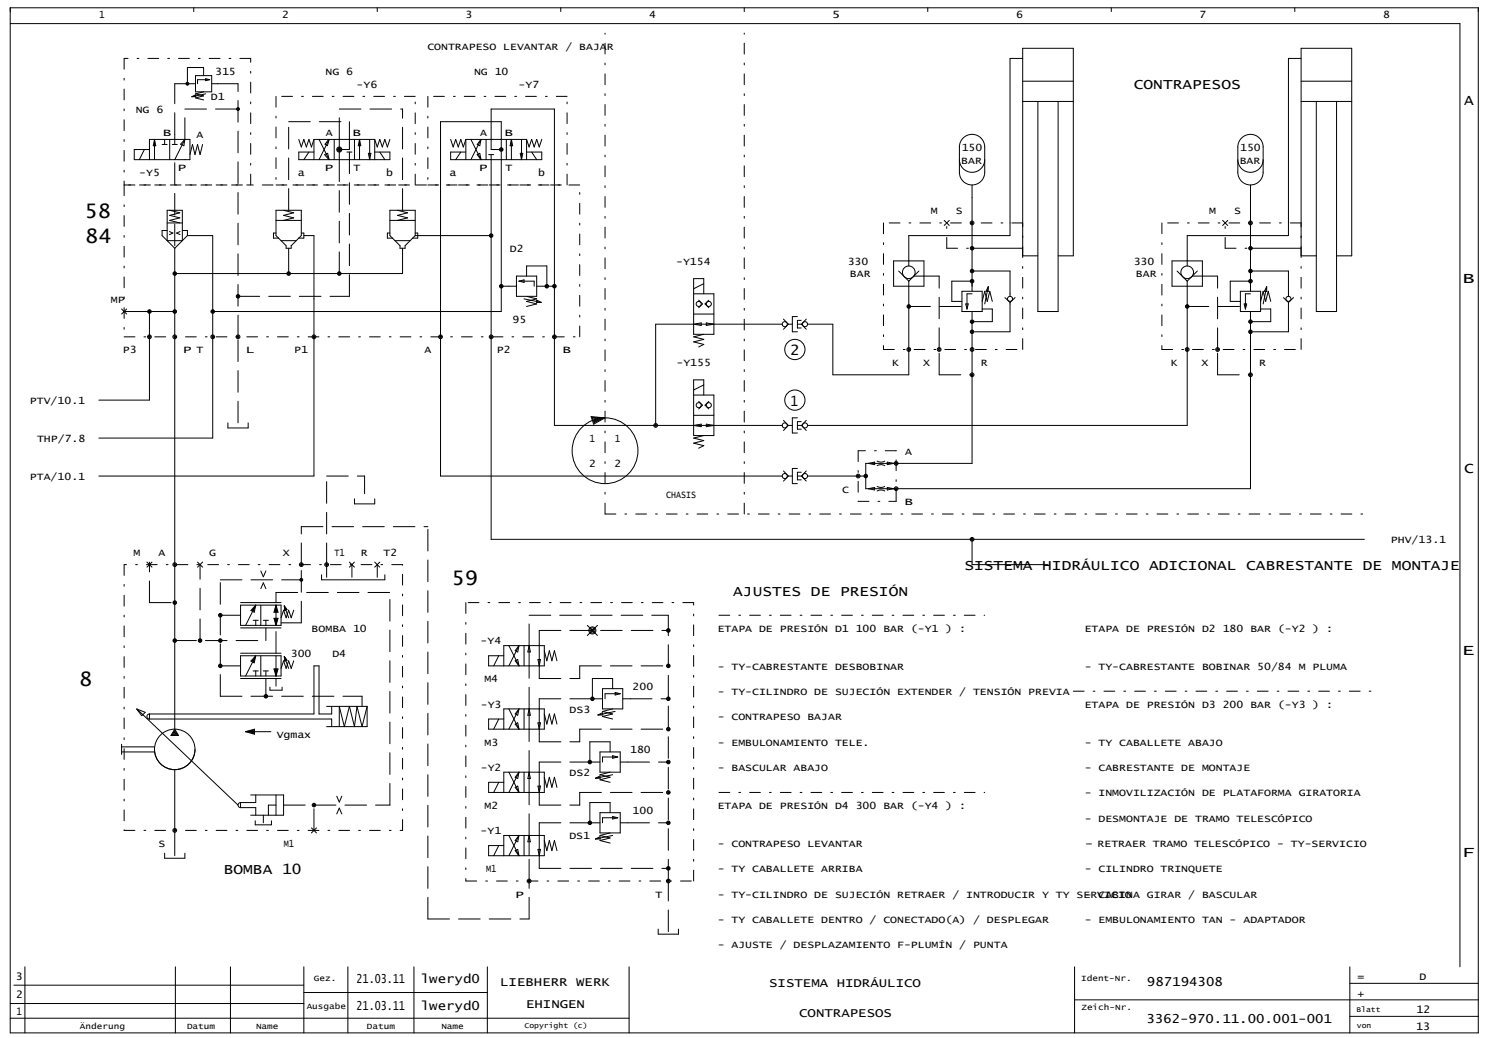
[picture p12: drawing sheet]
<svg xmlns="http://www.w3.org/2000/svg" width="582mm" height="406mm" viewBox="0 0 582 406" stroke-linecap="round" stroke-linejoin="round" font-family="sans-serif">
<g fill="none" stroke="#000" stroke-width=".39">
<path d="M4 3h574.2v401h-574.2zM4 9.2h567v369M75.8 3v1.5M147.6 3v1.5M219.3 3v1.5M291.1 3v1.5M362.9 3v1.5M434.6 3v1.5M506.4 3v1.5M73.3 32.7h3.2M75 37.8l1.5-.7v.7zM76.5 29.6h6.3v6.3h-6.3z"/>
<path d="M79.6 35.9l-3.1 .8 3.1 .8-3.1 .8 3.1 .8M80.4 30.8l1.6 .4-1.6 .4zM80.4 36.7l-5.4 1.1M82 31.2h-4.7v1.5M82.8 32.7h2.4M400 31.8h19.8M400 39.7h19.8M400 22.8h-4.9v69.3h-39.6v11.9M405.9 39.7v82.1h8v-82.1M508.9 31.8h19.8M508.9 39.7h19.8M508.9 22.8h-5v69.3h-39.6v11.9"/>
<path d="M514.8 39.7v82.1h8v-82.1M56.5 58.5l-2 3.9M58.4 58.5h-5.9v3.9h21.8v-7.9h-15.9v7.9M60.4 54.5l.5 2.5h-1zM60.4 54.5v7.9M63.4 56.5h2M64.4 54.5v2M66.4 54.5v7.9M67.4 56.5h1.9M68.3 52.5v4M72.3 54.5l-4 7.9M72.3 54.5l-.4 2.5-1.3-.6z"/>
<path d="M79.2 56.5l-1 4-.9-4-1 4-1-4-1 4M116.9 54.5l.9 3 1-3 1 3 1-3 1 3 1-3M120.8 59.5l-2 2.9M122.8 59.5h-5.9v2.9h35.6v-2.9h-5.9M122.8 54.5v7.9M122.8 54.5h23.8M124.8 54.5l3.9 7.9-.6-2.4-1.1 .5 1.6 1.9M128.5 54.5l-1.3 1.9 .8 .6 .7-2.5-3.9 7.9M130.7 54.5v7.9M132.7 54.5v7.9M135.7 59.5h2M136.7 54.5v4h-4"/>
<path d="M136.7 59.5v2.9M138.6 54.5v7.9M140.6 54.5v7.9M140.6 54.5l.5 2.5h-1zM144.1 60h1l-.5 2.4zM144.6 54.5v7.9M146.6 54.5v7.9M146.6 54.5l1 3 .9-3 1 3 1-3 1 3 1-3M148.5 59.5l2 2.9M176.3 54.5l.9 3 1-3 1 3 1-3 1 3 1-3M180.2 59.5l-2 2.9M182.2 59.5h-5.9v2.9h35.6v-2.9h-5.9"/>
<path d="M182.2 54.5h23.8M182.2 54.5v7.9M184.2 54.5l3.9 7.9M188.1 54.5l-.5 2.5-.9-.5zM188.1 54.5l-3.9 7.9M190.1 54.5v7.9M196.1 58.5h-4v-15.9h24.7v123.8h54.5M198 54.5v7.9M200 54.5l.5 2.5h-1zM200 54.5v7.9M203.5 60h1l-.5 2.4zM204 54.5v7.9"/>
<path d="M206 54.5v7.9M206 54.5l.9 3 1-3 1 3 1-3 1 3 1-3M207.9 59.5l2 2.9M377 53.7a4.9 4.9 0 0 1 5.3-.7 4.9 4.9 0 0 1 2.9 4.5v9.9a4.9 4.9 0 0 1-5 4.9 4.9 4.9 0 0 1-4.9-4.9v-9.9a4.9 4.9 0 0 1 1.7-3.8zM485.3 54.3a4.9 4.9 0 0 1 5.5-1.5 4.9 4.9 0 0 1 3.2 4.7v9.9a4.9 4.9 0 0 1-4.9 4.9 4.9 4.9 0 0 1-5-4.9v-9.9a4.9 4.9 0 0 1 1.2-3.2zM186.7 60.5l.9-.5 .5 2.4zM191.1 60.5h2M192.1 60.5v150.5h341.6M375.3 62.4a4.9 4.9 0 0 0 4.9 5 4.9 4.9 0 0 0 5-5M380.2 72.3v41.6M484.1 62.4a4.9 4.9 0 0 0 5 5 4.9 4.9 0 0 0 4.9-5M489.1 72.3v41.6"/>
<path d="M65.4 90.2h-2v1.9l4.9 5M65.4 82.2h5.9v11.9h-5.9zM65.4 87.2h5.9M66.3 90.6l1.3 .6-1.3 .6M66.4 82.2l3.9 1-3.9 1 3.9 1-3.9 1 3.9 1M68.3 97.1v188.1M70.4 90.6l-1.3 .6 1.3 .6M71.3 90.2h2v1.9M73.3 92.1l-5 5M73.3 92.1h9.9v79.2h-44.5M107.9 82.2h9.9v9.9l-3.9 4v1h-2v-1l-4-4zM107.9 91.2h-.9v1.9h1.9"/>
<path d="M107.9 86.2h9.9M109.9 94.1h6M110.9 82.2l4 1-4 1 4 1-4 1M112.9 97.1v9.9M117.8 91.2h1v1.9h-1.9M118.8 92.1h4v94.1h-84.1M152.5 82.2h9.9v9.9l-4 4v1h-1.9v-1l-4-4zM152.5 91.2h-1v1.9h2M152.5 86.2h9.9M154.5 94.1h5.9M155.5 82.2l3.9 1-3.9 1 3.9 1-3.9 1M157.5 97.1v9.9h-89.2"/>
<path d="M162.4 91.2h1v1.9h-2M162.4 92.1h29.7M369.3 86.2l2 2M371.3 86.2l-2 2M380.2 97.1h19.8M478.2 86.2l2 2M480.2 86.2l-2 2M489.1 97.1h19.8M196.1 111.9h5.9M202 108h7.9v7.9h-7.9zM203 110l2-.5v1zM203 110h5.9v1.9"/>
<path d="M205 116.9l6.7 1.4M206 115.9l3.9 1-3.9 1 3.9 1-3.9 1M209.9 111.9h6.9M209.9 117.4l1.8 .9h-1.9zM271.3 114.9h7.9v15.9h-7.9v-21.8h4v5.9M273.3 117.4l1.5 1.5-1.5 1.5M275.3 111l-4 1.9M277.2 117.4l-1.4 1.5 1.4 1.5M349.5 102h11.9v9.9h-11.9zM351.5 106l4 4M355.5 110v36.6h-29.8v-19.8h-9.9M359.4 106l-3.9 4"/>
<path d="M376.2 113.9h8v7.9h-8zM377.7 118.9h1l-.5 2zM380.2 106h14.9v9.9M380.2 114.9h-2v6M384.2 117.9l1-4 .9 4 1-4 1 4M386.5 112.1v1.9l-.9-.1zM386.5 112.1l-1.3 6.8M393.1 116.4l2 1.9M395.1 118.3v11.5h-13.9M397 116.4l-1.9 1.9M405.9 100.1h-5.9v-81.2h19.8v81.2h-5.9M458.4 102h11.9v9.9h-11.9z"/>
<path d="M460.4 106l3.9 4M464.3 110v56.4h-148.5M468.3 106l-4 4M485.1 113.9h8v7.9h-8zM486.6 118.9h1l-.5 2zM489.1 114.9h-2v6M489.1 106h14.8v9.9M493.1 117.9l.9-4 1 4 1-4 1 4M495.4 112.1v1.9l-.9-.1zM495.4 112.1l-1.4 6.8M502 116.4l1.9 1.9M503.9 118.3v11.5h-13.8"/>
<path d="M505.9 116.4l-2 1.9M514.8 100.1h-5.9v-81.2h19.8v81.2h-5.9M47.6 120.9l1.9 1.9M48.5 121.8h19.8M49.5 120.9l-1.9 1.9M58.4 121.8v34.7h-19.7M83.2 121.8h112.9v-74.2h-23.8v138.6h133.6M271.3 126.8l3-.5v1zM271.3 122.8h7.9M271.3 126.8h-14.8v39.6M272.3 126.8h33.6M275.3 130.8l-4 .9 4 1-4 1 4 1-2 1"/>
<path d="M276.3 126.3l2.9 .5-2.9 .5zM306.4 124.8l1.9 2M308.3 126.8h1.6M308.3 126.8l-1.9 2M311.9 126.8h1.6M311.9 123.8h-2v6h2M313.4 125.3h-1.5v3h1.5M313.5 126.8l1.9 2M315.4 124.8l-1.9 2M380.2 121.8v3M489.1 121.8v69.3h-150.5v-9.9h41.6v-55.4M271.3 154.5h7.9v15.9h-7.9v-21.8h4v5.9"/>
<path d="M273.3 157l1.5 1.5-1.5 1.5M275.3 150.6l-4 1.9M277.2 157l-1.4 1.5 1.4 1.5M89.1 165.4v2h8v-2M236.2 163.4l-5-.5 1 3 4.5-2.5-5.1-.1 .8 2 3.4-1.7-3.5-.1 .3 1.4 2.3-1.1h-2v.7l.9-.5M271.3 162.4h7.9M271.3 166.4l3-.5v1zM272.3 166.4h33.6M275.3 170.4l-4 .9 4 1-4 1 4 1-2 1M276.3 165.9l2.9 .5-2.9 .5zM306.4 164.4l1.9 2M308.3 166.4h1.6"/>
<path d="M308.3 166.4l-1.9 2M311.9 166.4h1.6M311.9 163.4h-2v6h2M313.4 164.9h-1.5v3h1.5M313.5 166.4l1.9 2M315.4 164.4l-1.9 2M138.6 195.1v2h8v-2M306.4 184.2l1.9 2M308.3 186.2h1.6M308.3 186.2l-1.9 2M311.9 183.2h-2v6h2M311.9 186.2h1.6"/>
<path d="M313.4 184.7h-1.5v3h1.5M313.5 186.2l1.9 2M315.4 184.2l-1.9 2M315.8 186.2h22.8M339.6 181.2l2.5-.4v.9zM339.6 191.1l2.5-.4v.9zM343.1 182.1l1.5-.4 1.4 .4M343.1 180.4l1.5 .4 1.4-.4M343.1 192l1.5-.4 1.4 .4M343.1 190.3l1.5 .4 1.4-.4M347 180.8l2.5 .4-2.5 .5zM347 190.7l2.5 .4-2.5 .5z"/>
<path d="M57.5 219.9l1.9 1.9M59.4 219.9l-1.9 1.9M77.3 219.9l1.9 1.9M79.2 219.9l-1.9 1.9M136.7 219.9l1.9 1.9M138.6 219.9l-1.9 1.9M146.6 219.9l1.9 1.9M148.5 219.9l-1.9 1.9M380.2 211v9.8h29.7M94.1 236.7h15.8v7.9h-15.8zM94.1 235.7h15.8M99.7 237.3l-1.1 1.4 .6 .3 .5-1.6"/>
<path d="M100 236.7l-.6 2.8-1.3-.7zM100 236.7l-3.9 7.9M102 230.3l1-2.3 1 2.3M102 223.3l1 2.3 1-2.3M102 236.7v7.9M107.9 236.7v7.9M107.9 236.7l-.4 2.6h1l-.6-1.7-.1 1.5h.5l-.4-.8M107.9 236.7l.8 2.8h-1.5zM111.2 237l.3 1.6 .6-.2-.7-.9 .2 .9 .3-.1-.4-.4M111.2 237l1.1 1.4-1 .4zM111.2 237l1.7 4.6M114.9 238.7l-1 2.9-1-2.9-1 2.9-1-2.9-1 2.9"/>
<path d="M125.8 224.8v2h24.7v-2M94.1 256.5h15.8v7.9h-15.8zM94.1 245.6h15.8M94.1 255.5h15.8M99 242.6h2M99.7 257.1l-1.1 1.4 .6 .3 .5-1.6M100 242.6v2M100 256.5l-3.9 7.9M100 256.5l-.6 2.8-1.3-.7zM102 256.5v7.9M103 242.6h2M104 242.6v2"/>
<path d="M107.2 241.8h1.5l-.8 2.8zM107.9 256.5v7.9M107.9 243l-.3-.8h.5l-.2 1.5-.5-1.7h1l-.5 2.6M111.2 256.8l1.7 4.6M111.2 256.8l1.1 1.4-1 .4zM111.2 256.8l.3 1.6 .6-.2-.7-.9 .2 .9 .3-.1-.4-.4M114.9 258.5l-1 2.9-1-2.9-1 2.9-1-2.9-1 2.9M195.1 256.5l-2 3.9M197 256.5h-5.9v3.9h21.8v-7.9h-15.9v7.9M199 252.5l4 7.9M201.5 258.5l1-.5 .5 2.4zM203 252.5l-4 7.9"/>
<path d="M203 252.5l-.5 2.5-1-.5zM205 252.5v7.9M206.9 252.5v7.9M206.9 252.5l.5 2.5h-.9zM210.4 258h1l-.5 2.4zM210.9 252.5v7.9M212.9 254.5l1 4 1-4 1 4 .9-4 1 4M229.7 244.6l4 4M233.7 244.6l-4 4M53.5 277.4l1.9 2.5M56.8 278.7l-1.3 1.2M56.8 278.6l-3.3-1.3 39.6 37.6"/>
<path d="M58.4 279.3a.99 .99 0 0 0-.9 1 .99 .99 0 0 0 1 .9M58.4 279.3v1.9M94.1 265.4h15.8M99 262.4h2M100 262.4v2M103 262.4h2M104 262.4v2M105.6 268.8v1.2h4.7v-1.2M107.2 261.6h1.5l-.8 2.8zM107.9 262.8l-.3-.8h.5l-.2 1.5-.5-1.7h1l-.5 2.6M127.8 276.3h15.8M129.7 276.3v3h-4.9v-18.9h-2v18.9h-64.4"/>
<path d="M143.6 276.3l-2 7.9-2-7.9-1 7.9-1.9-7.9-2 7.9-2-7.9v7.9M143.6 276.3v7.9h-15.8M199 277.3l4 7.9M203 277.3l-4 7.9M203 277.3l-.5 2.5-1-.5zM205 277.3v7.9M206.9 277.3v7.9M206.9 277.3l.5 2.5h-.9zM210.9 277.3v7.9M212.9 279.3l1 3.9 1-3.9 1 3.9 .9-3.9 1 3.9M231.7 273.3h4M233.9 279.7l1.8-.9 .1 .9z"/>
<path d="M235.7 269.4h7.9v7.9h-7.9zM239.6 277.3l-3.9 1 3.9 1-3.9 .9 3.9 1M240.6 270.8l2 .5-2 .5zM240.6 278.3l-6.7 1.4M242.6 271.3h-5.9v2M243.6 273.3h3M47.6 294.1h12.8M47.6 291.1v4M47.6 292.1h12.8M58.4 281.2h71.3v3M60.4 293.1a7.9 7.9 0 0 0 7.9 7.9 7.9 7.9 0 0 0 8-7.9M68.3 286.4l.5 .7h-.8z"/>
<path d="M68.3 285.8l1 1.6h-1.9zM68.3 285.2l1.5 2.5h-2.9zM96.1 286.2h9.9M96.1 286.2l3.2-.6v1.3l-2.1-.7 1.8-.2v.6l-.9-.4M96.1 286.2l3.4-1v2zM195.1 281.2l-2 4M197 281.2h-5.9v4h21.8v-7.9h-15.9v7.9M201.5 283.2l1-.5 .5 2.5zM210.4 282.7h1l-.5 2.5zM230.7 298.1h4M234.7 294.1h7.9v7.9h-7.9zM239.6 295.6l2 .5-2 .5z"/>
<path d="M241.6 296.1h-5.9v2M242.6 298.1h3M68.3 301v33.7M94.1 313.9a.99 .99 0 0 0-1 1 .99 .99 0 0 0 1 1M94.1 313.9v2M94.1 315.9h5.9v3M98.1 310.9h12.8v8h-12.8M100 310.9v3h-5.9M107.9 310.9v8M131.7 318.4l1-2.3 1 2.3M131.7 311.4l1 2.3 1-2.3M195.1 306l-2 3.9"/>
<path d="M197 306h-5.9v3.9h21.8v-7.9h-15.9v7.9M199 302l4 7.9M201.5 308l1-.5 .5 2.4zM203 302l-4 7.9M203 302l-.5 2.5-1-.5zM205 302v7.9M206.9 302v7.9M206.9 302l.5 2.5h-.9zM210.4 307.5h1l-.5 2.4zM210.9 302v7.9M212.9 304l1 4 1-4 1 4 .9-4 1 4M232.9 304.4l1.8-.9 .1 .9z"/>
<path d="M234.7 317.9h7.9v7.9h-7.9zM238.6 302l-3.9 1 3.9 1-3.9 1 3.9 1M239.6 319.4l2 .4-2 .5zM239.6 303l-6.7 1.4M241.6 319.8h-5.9v2M64.4 333.7v2h7.9v-2M99.8 321v1.6h6.4v-1.6M121.8 323.8l2 2M123.8 323.8l-2 2M195.1 330.7l-2 4M197 330.7h-5.9v4h21.8v-7.9h-15.9v7.9M199 326.8l4 7.9"/>
<path d="M201.5 332.7l1-.5 .5 2.5zM203 326.8l-4 7.9M203 326.8l-.5 2.5-1-.5zM205 326.8v7.9M206.9 326.8v7.9M206.9 326.8l.5 2.5h-.9zM210.4 332.2h1l-.5 2.5zM210.9 326.8v7.9M212.9 328.8l1 3.9 1-3.9 1 3.9 .9-3.9 1 3.9M230.7 321.8h4M232.9 328.2l1.8-.9 .1 .9zM238.6 325.8l-3.9 1 3.9 1-3.9 1 3.9 .9"/>
<path d="M239.6 326.8l-6.7 1.4M242.6 321.8h3M9.7 378.2v25.8M68.6 378.2v25.8M90.1 378.2v25.8M118.8 378.2v25.8M136.1 378.2v25.8M161.9 378.2v25.8M190.6 378.2v25.8M246.1 378.2v25.8M257.4 363.4v2h8v-2M420.3 378.2v25.8"/>
<path d="M528 378.2v25.8M4 398.3h242.1M4 392.5h114.8M5.4 385.3h113.4M118.8 388.2h71.8M420.3 391.1h157.9M528 397.5h50.2M528 384.6h50.2"/>
<circle cx="73.3" cy="32.7" r=".4"/>
<circle cx="73.3" cy="32.7" r=".55"/>
<circle cx="73.3" cy="32.7" r=".16"/>
<circle cx="93.1" cy="42.6" r=".55"/>
<circle cx="93.1" cy="42.6" r=".4"/>
<circle cx="93.1" cy="42.6" r=".16"/>
<circle cx="132.7" cy="58.5" r=".99"/>
<circle cx="132.7" cy="58.5" r=".69"/>
<circle cx="132.7" cy="58.5" r=".4"/>
<circle cx="196.1" cy="58.5" r=".69"/>
<circle cx="196.1" cy="58.5" r=".5"/>
<circle cx="196.1" cy="58.5" r=".3"/>
<circle cx="192.1" cy="92.1" r=".69"/>
<circle cx="192.1" cy="92.1" r=".5"/>
<circle cx="192.1" cy="92.1" r=".2"/>
<circle cx="380.2" cy="97.1" r=".5"/>
<circle cx="380.2" cy="87.2" r=".37"/>
<circle cx="380.2" cy="97.1" r=".69"/>
<circle cx="380.2" cy="87.2" r=".74"/>
<circle cx="380.2" cy="97.1" r=".2"/>
<circle cx="489.1" cy="97.1" r=".5"/>
<circle cx="489.1" cy="87.2" r=".74"/>
<circle cx="489.1" cy="87.2" r=".37"/>
<circle cx="489.1" cy="97.1" r=".69"/>
<circle cx="489.1" cy="97.1" r=".2"/>
<circle cx="68.3" cy="107" r=".69"/>
<circle cx="68.3" cy="107" r=".5"/>
<circle cx="68.4" cy="107" r=".2"/>
<circle cx="93.1" cy="115.9" r=".69"/>
<circle cx="93.1" cy="115.9" r=".5"/>
<circle cx="93.1" cy="115.9" r=".2"/>
<circle cx="112.9" cy="107" r=".5"/>
<circle cx="112.9" cy="107" r=".69"/>
<circle cx="112.9" cy="107" r=".2"/>
<circle cx="132.7" cy="107" r=".5"/>
<circle cx="132.7" cy="107" r=".69"/>
<circle cx="132.7" cy="107" r=".2"/>
<circle cx="196.1" cy="111.9" r=".69"/>
<circle cx="196.1" cy="111.9" r=".5"/>
<circle cx="196.1" cy="111.9" r=".2"/>
<circle cx="213.9" cy="111.9" r=".69"/>
<circle cx="213.9" cy="111.9" r=".5"/>
<circle cx="213.9" cy="111.9" r=".2"/>
<circle cx="216.8" cy="111.9" r=".69"/>
<circle cx="216.8" cy="111.9" r=".5"/>
<circle cx="216.9" cy="111.9" r=".2"/>
<circle cx="273.3" cy="118.9" r=".99"/>
<circle cx="277.2" cy="118.9" r=".99"/>
<circle cx="355.4" cy="106.5" r="2.48"/>
<circle cx="355.4" cy="119.9" r=".69"/>
<circle cx="355.4" cy="119.9" r=".5"/>
<circle cx="355.5" cy="119.9" r=".2"/>
<circle cx="380.2" cy="110" r=".5"/>
<circle cx="380.2" cy="106" r=".5"/>
<circle cx="380.2" cy="110" r=".69"/>
<circle cx="380.2" cy="106" r=".69"/>
<circle cx="380.2" cy="110" r=".2"/>
<circle cx="380.2" cy="106" r=".2"/>
<circle cx="395" cy="116.9" r=".99"/>
<circle cx="464.3" cy="106.5" r="2.48"/>
<circle cx="464.3" cy="119.9" r=".69"/>
<circle cx="464.3" cy="119.9" r=".5"/>
<circle cx="464.4" cy="119.9" r=".2"/>
<circle cx="489.1" cy="110" r=".5"/>
<circle cx="489.1" cy="106" r=".5"/>
<circle cx="489.1" cy="110" r=".69"/>
<circle cx="489.1" cy="106" r=".69"/>
<circle cx="489.1" cy="110" r=".2"/>
<circle cx="489.1" cy="106" r=".2"/>
<circle cx="503.9" cy="116.9" r=".99"/>
<circle cx="58.4" cy="121.8" r=".69"/>
<circle cx="58.4" cy="121.8" r=".5"/>
<circle cx="58.4" cy="131.7" r=".74"/>
<circle cx="58.4" cy="131.7" r=".37"/>
<circle cx="58.5" cy="121.8" r=".2"/>
<circle cx="68.3" cy="121.8" r=".69"/>
<circle cx="68.3" cy="121.8" r=".5"/>
<circle cx="68.3" cy="131.7" r=".74"/>
<circle cx="68.3" cy="131.7" r=".37"/>
<circle cx="68.4" cy="121.8" r=".2"/>
<circle cx="83.2" cy="131.7" r=".74"/>
<circle cx="83.2" cy="121.8" r=".69"/>
<circle cx="83.2" cy="121.8" r=".5"/>
<circle cx="83.2" cy="131.7" r=".37"/>
<circle cx="83.2" cy="121.8" r=".2"/>
<circle cx="93.1" cy="131.7" r=".74"/>
<circle cx="93.1" cy="131.7" r=".37"/>
<circle cx="122.8" cy="131.7" r=".74"/>
<circle cx="122.8" cy="131.7" r=".37"/>
<circle cx="172.3" cy="131.7" r=".74"/>
<circle cx="172.3" cy="131.7" r=".37"/>
<circle cx="192.1" cy="131.7" r=".74"/>
<circle cx="192.1" cy="131.7" r=".37"/>
<circle cx="216.8" cy="131.7" r=".74"/>
<circle cx="216.8" cy="131.7" r=".37"/>
<circle cx="306.9" cy="126.8" r=".99"/>
<circle cx="310.9" cy="136.7" r="4"/>
<circle cx="314.9" cy="126.8" r=".99"/>
<circle cx="355.4" cy="136.7" r=".74"/>
<circle cx="355.4" cy="136.7" r=".37"/>
<circle cx="367.3" cy="136.7" r=".74"/>
<circle cx="367.3" cy="136.7" r=".37"/>
<circle cx="380.2" cy="125.8" r=".5"/>
<circle cx="380.2" cy="129.8" r=".5"/>
<circle cx="380.2" cy="136.7" r=".37"/>
<circle cx="380.2" cy="125.8" r=".69"/>
<circle cx="380.2" cy="129.8" r=".69"/>
<circle cx="380.2" cy="136.7" r=".74"/>
<circle cx="380.2" cy="125.8" r=".2"/>
<circle cx="380.2" cy="129.8" r=".2"/>
<circle cx="464.3" cy="136.7" r=".74"/>
<circle cx="464.3" cy="136.7" r=".37"/>
<circle cx="476.2" cy="136.7" r=".74"/>
<circle cx="476.2" cy="136.7" r=".37"/>
<circle cx="489.1" cy="125.8" r=".5"/>
<circle cx="489.1" cy="129.8" r=".5"/>
<circle cx="489.1" cy="125.8" r=".69"/>
<circle cx="489.1" cy="129.8" r=".69"/>
<circle cx="489.1" cy="125.8" r=".2"/>
<circle cx="489.1" cy="129.8" r=".2"/>
<circle cx="273.3" cy="158.5" r=".99"/>
<circle cx="277.2" cy="158.5" r=".99"/>
<circle cx="310.9" cy="156.5" r="4"/>
<circle cx="380.2" cy="146.6" r=".37"/>
<circle cx="380.2" cy="146.6" r=".74"/>
<circle cx="489.1" cy="146.6" r=".74"/>
<circle cx="489.1" cy="146.6" r=".37"/>
<circle cx="236.6" cy="176.3" r="12.9"/>
<circle cx="256.4" cy="166.4" r=".37"/>
<circle cx="256.4" cy="166.4" r=".74"/>
<circle cx="306.9" cy="166.4" r=".99"/>
<circle cx="314.9" cy="166.4" r=".99"/>
<circle cx="306.9" cy="186.2" r=".99"/>
<circle cx="314.9" cy="186.2" r=".99"/>
<circle cx="335.6" cy="186.2" r=".74"/>
<circle cx="335.6" cy="186.2" r=".37"/>
<circle cx="338.6" cy="186.2" r=".69"/>
<circle cx="338.6" cy="186.2" r=".5"/>
<circle cx="338.6" cy="186.2" r=".2"/>
<circle cx="350.5" cy="181.2" r=".74"/>
<circle cx="350.5" cy="191.1" r=".74"/>
<circle cx="350.5" cy="181.2" r=".37"/>
<circle cx="350.5" cy="191.1" r=".37"/>
<circle cx="380.2" cy="210.9" r=".37"/>
<circle cx="380.2" cy="210.9" r=".74"/>
<circle cx="68.3" cy="235.7" r=".69"/>
<circle cx="68.3" cy="220.8" r=".74"/>
<circle cx="68.3" cy="235.7" r=".5"/>
<circle cx="68.3" cy="220.8" r=".37"/>
<circle cx="68.4" cy="235.7" r=".2"/>
<circle cx="117.8" cy="226.8" r=".55"/>
<circle cx="117.8" cy="220.8" r=".74"/>
<circle cx="117.8" cy="226.8" r=".4"/>
<circle cx="117.8" cy="220.8" r=".37"/>
<circle cx="117.8" cy="226.8" r=".16"/>
<circle cx="127.7" cy="220.8" r=".74"/>
<circle cx="127.7" cy="220.8" r=".37"/>
<circle cx="68.3" cy="250.5" r=".69"/>
<circle cx="68.3" cy="250.5" r=".5"/>
<circle cx="68.4" cy="250.5" r=".2"/>
<circle cx="78.2" cy="250.5" r=".69"/>
<circle cx="78.2" cy="250.5" r=".5"/>
<circle cx="78.3" cy="250.5" r=".2"/>
<circle cx="86.2" cy="240.6" r=".69"/>
<circle cx="86.2" cy="250.5" r=".69"/>
<circle cx="86.2" cy="250.5" r=".5"/>
<circle cx="86.2" cy="240.6" r=".5"/>
<circle cx="86.2" cy="250.5" r=".2"/>
<circle cx="86.2" cy="240.6" r=".2"/>
<circle cx="231.7" cy="246.6" r="1.39"/>
<circle cx="231.7" cy="246.6" r=".99"/>
<circle cx="231.7" cy="246.6" r=".4"/>
<circle cx="261.4" cy="246.6" r=".5"/>
<circle cx="261.4" cy="246.6" r=".69"/>
<circle cx="261.4" cy="246.6" r=".2"/>
<circle cx="86.2" cy="260.4" r=".69"/>
<circle cx="86.2" cy="260.4" r=".5"/>
<circle cx="86.2" cy="260.4" r=".2"/>
<circle cx="104" cy="272.3" r=".69"/>
<circle cx="104" cy="272.3" r=".5"/>
<circle cx="104" cy="272.3" r=".2"/>
<circle cx="231.7" cy="273.3" r=".69"/>
<circle cx="231.7" cy="273.3" r=".5"/>
<circle cx="231.7" cy="273.3" r=".2"/>
<circle cx="261.4" cy="260.4" r=".5"/>
<circle cx="261.4" cy="273.3" r=".5"/>
<circle cx="261.4" cy="260.4" r=".69"/>
<circle cx="261.4" cy="273.3" r=".69"/>
<circle cx="261.4" cy="260.4" r=".2"/>
<circle cx="261.4" cy="273.3" r=".2"/>
<circle cx="68.3" cy="293.1" r="7.9"/>
<circle cx="230.7" cy="298.1" r=".69"/>
<circle cx="230.7" cy="298.1" r=".5"/>
<circle cx="230.7" cy="298.1" r=".2"/>
<circle cx="261.4" cy="285.2" r=".5"/>
<circle cx="261.4" cy="298.1" r=".5"/>
<circle cx="261.4" cy="298.1" r=".69"/>
<circle cx="261.4" cy="285.2" r=".69"/>
<circle cx="261.4" cy="298.1" r=".2"/>
<circle cx="261.4" cy="285.2" r=".2"/>
<circle cx="122.8" cy="314.9" r=".5"/>
<circle cx="122.8" cy="314.9" r=".69"/>
<circle cx="122.8" cy="314.9" r=".2"/>
<circle cx="261.4" cy="309.9" r=".5"/>
<circle cx="261.4" cy="309.9" r=".69"/>
<circle cx="261.4" cy="309.9" r=".2"/>
<circle cx="68.3" cy="324.8" r=".74"/>
<circle cx="68.3" cy="324.8" r=".37"/>
<circle cx="230.7" cy="321.8" r=".69"/>
<circle cx="230.7" cy="321.8" r=".5"/>
<circle cx="230.7" cy="321.8" r=".2"/>
<circle cx="261.4" cy="339.6" r=".5"/>
<circle cx="261.4" cy="321.8" r=".5"/>
<circle cx="261.4" cy="339.6" r=".69"/>
<circle cx="261.4" cy="321.8" r=".69"/>
<circle cx="261.4" cy="339.6" r=".2"/>
<circle cx="261.4" cy="321.8" r=".2"/>
<circle cx="206.9" cy="344.6" r=".74"/>
<circle cx="206.9" cy="344.6" r=".37"/>
<circle cx="261.4" cy="344.6" r=".74"/>
<circle cx="261.4" cy="344.6" r=".37"/>
</g>
<g fill="none" stroke="#000" stroke-width=".39" stroke-dasharray="8.5 3.5">
<path d="M68.3 32.7h5M73.3 26.4v6.3M79.6 26.4v3.2M79.6 26.4h-6.3M85.2 32.7h7.9M68.3 52.5v-19.8M72.3 54.5v-11.9M72.3 42.6h20.8M112.9 47.6h23.8M132.7 54.5v-11.9M132.7 42.6h24.8M136.7 54.5v-6.9"/>
<path d="M68.3 96.1v-33.7M112.9 82.2v-34.6M157.5 82.2v-39.6M93.1 115.9h43.6M132.7 107v-44.6M136.7 115.9v-53.5M206 104v4M206 104h7.9M213.9 104v7.9M355.5 119.9h20.7M357.4 108h4M361.4 108h5.9"/>
<path d="M372.3 117.9h3.9M372.3 110h7.9M372.3 117.9v-7.9M464.3 119.9h20.8M466.3 108h4M470.3 108h5.9M481.2 117.9h3.9M481.2 110h7.9M481.2 117.9v-7.9M93.1 131.7v-99M367.3 136.7v-28.7M380.2 125.8h7.9"/>
<path d="M384.2 120.9h3.9M388.1 125.8v-4.9M476.2 136.7v-28.7M489.1 125.8h7.9M493.1 120.9h3.9M497 125.8v-4.9M367.3 146.6v-9.9M367.3 146.6h12.9M476.2 146.6v-9.9M476.2 146.6h12.9M93.1 165.4v-33.7M127.8 186.2h14.8"/>
<path d="M142.6 193.1v-6.9M117.8 206h49.6M58.4 235.7v-15.8M58.4 235.7h10.9M86.2 226.8h31.6M107.9 235.7v-4M107.9 231.7h44.6M117.8 220.8v-14.8M127.8 225.8v-5M127.8 220.8v-34.6M137.7 225.8v-5M147.6 225.8v-5"/>
<path d="M68.3 250.5h35.7M78.2 250.5v-29.7M86.2 240.6h7.9M104 250.5v-4.9M107.9 255.5v-9.9M109.9 243.6h7.9M117.8 243.6v-22.8M206.9 252.5v-11.9M206.9 240.6h54.5M210.9 252.5v-5.9M210.9 246.6h50.5M86.2 272.3v-45.5"/>
<path d="M86.2 272.3h55.4M86.2 260.4h7.9M104 272.3v-6.9M107.9 268.4v-3M141.6 276.3v-4M206.9 277.3v-16.9M210.9 277.3v-4M210.9 265.4v-5M210.9 273.3h19.8M210.9 265.4h15.9M226.8 265.4v-5M226.8 260.4h34.6"/>
<path d="M231.7 265.4v7.9M239.6 265.4v4M239.6 265.4h-7.9M246.6 273.3h14.8M210.9 290.1v-4.9M210.9 298.1h19.8M210.9 290.1h15.9M226.8 290.1v-4.9M226.8 285.2h34.6M230.7 290.1v8M238.6 290.1v4M238.6 290.1h-7.9"/>
<path d="M245.6 298.1h15.8M105 318.9v-4M105 314.9h2.9M110.9 314.9h41.6M152.5 314.9v-83.2M206.9 302v-16.8M210.9 314.9v-5M210.9 302v-3.9M210.9 314.9h15.9M226.8 314.9v-5M226.8 309.9h34.6M230.7 313.9v7.9"/>
<path d="M238.6 313.9v4M238.6 313.9h-7.9M103 321.8v-2.9M122.8 324.8v-9.9M206.9 326.8v-16.9M210.9 339.6v-4.9M210.9 326.8v-5M210.9 339.6h50.5M210.9 321.8h20.8M245.6 321.8h15.8M167.4 359.4v-153.4M167.4 359.4h39.5"/>
<path d="M206.9 359.4v-14.8M206.9 344.6v-9.9M261.4 344.6v-104M261.4 364.4v-19.8"/>
</g>
<g fill="none" stroke="#000" stroke-width=".39" stroke-dasharray="4.2 3.5 .7 3.5">
<path d="M48.5 22.8v49.5M98.1 22.8h-49.6M107.9 37.7v34.6M162.4 37.7h-54.5M167.4 37.7v34.6M221.8 37.7h-54.4M48.5 72.3v59.4M48.5 72.3h49.6M98.1 72.3v-49.5M107.9 72.3h54.5M162.4 72.3v-34.6M167.4 72.3h54.4"/>
<path d="M221.8 72.3v-34.6M226.8 72.3h-178.3M345.5 87.2v49.5M370.3 97.1v-9.9M370.3 97.1h8.9M400 87.2h-54.5M454.4 87.2v49.5M479.2 97.1v-9.9M479.2 97.1h8.9M508.9 87.2h-54.5M48.5 131.7h178.3M226.8 131.7v-59.4"/>
<path d="M345.5 136.7h54.5M400 136.7v-49.5M454.4 136.7h54.5M508.9 136.7v-49.5M335.6 176.3v19.8M350.5 176.3h-14.9M335.6 196.1h14.9M350.5 196.1v-19.8M236.7 201.1v-188.2M236.7 201.1h297M291.1 201.1v-188.2M48.5 220.8v104"/>
<path d="M157.5 220.8h-109M182.2 235.7v108.9M271.3 235.7h-89.1M281.2 240.6h104M419.8 270.3h118.8M281.2 309.9h104M48.5 324.8h109M157.5 324.8v-104M182.2 344.6h89.1M271.3 344.6v-108.9"/>
</g>
<g font-size="7.8">
<text x="33.1" y="85.3">58</text>
<text x="33.3" y="95.2">84</text>
<text x="176.7" y="228.9">59</text>
<text x="31" y="268.5">8</text>
</g>
<g font-size="5.7">
<text x="572.7" y="40.9">A</text>
<text x="572" y="110.5">B</text>
<text x="572.7" y="185.2">C</text>
<text x="571.9" y="256.2">E</text>
<text x="571.8" y="335.2">F</text>
</g>
<g font-size="5.6">
<text x="443.5" y="34.9">CONTRAPESOS</text>
<text x="309.1" y="138.9">2</text>
<text x="309.2" y="158.7">1</text>
<text x="377.3" y="223">SISTEMA HIDRÁULICO ADICIONAL CABRESTANTE DE MONTAJE</text>
<text x="286.8" y="232.9">AJUSTES DE PRESIÓN</text>
<text x="87.5" y="341.8">BOMBA 10</text>
</g>
<g font-size="4.9">
<text x="139.5" y="384.4">21.03.11</text>
<text x="164.6" y="384.4">lweryd0</text>
<text x="195.6" y="385.8">LIEBHERR WERK</text>
<text x="300.8" y="386.1">SISTEMA HIDRÁULICO</text>
<text x="448.6" y="385.8">987194308</text>
<text x="139.5" y="395.1">21.03.11</text>
<text x="164.6" y="395.1">lweryd0</text>
<text x="205.7" y="394.4">EHINGEN</text>
<text x="312.6" y="397.6">CONTRAPESOS</text>
<text x="448.4" y="400.2">3362-970.11.00.001-001</text>
</g>
<g font-size="4.1">
<text x="6.2" y="383.3">3</text>
<text x="530.9" y="383.3">=</text>
<text x="555.3" y="383.3">D</text>
<text x="530.9" y="389.8">+</text>
<text x="6.3" y="390.5">2</text>
<text x="6.4" y="397">1</text>
<text x="554" y="396.3">12</text>
<text x="554" y="402.7">13</text>
</g>
<g font-size="3.9">
<text x="38.8" y="7.1">1</text>
<text x="110.4" y="7.1">2</text>
<text x="182.1" y="7.1">3</text>
<text x="253.9" y="7.1">4</text>
<text x="325.4" y="7.1">5</text>
<text x="397.5" y="7.1">6</text>
<text x="469.2" y="7.1">7</text>
<text x="541" y="7.1">8</text>
<text x="167.1" y="19.4">CONTRAPESO LEVANTAR / BAJAR</text>
<text x="84.1" y="29.3">315</text>
<text x="127.3" y="29.3">NG 6</text>
<text x="185.4" y="29.3">NG 10</text>
<text x="139.5" y="34.3">-Y6</text>
<text x="202.8" y="34.3">-Y7</text>
<text x="82.5" y="39.2">D1</text>
<text x="53.1" y="44.2">NG 6</text>
<text x="63.6" y="53.1">B</text>
<text x="127.4" y="53.1">A</text>
<text x="137.9" y="53.1">B</text>
<text x="187.8" y="53.1">A</text>
<text x="197.3" y="53.1">B</text>
<text x="76.9" y="54.1">A</text>
<text x="376.1" y="59">150</text>
<text x="485.1" y="59">150</text>
<text x="376" y="64">BAR</text>
<text x="484.9" y="64">BAR</text>
<text x="54.5" y="68.9">-Y5</text>
<text x="69.5" y="67">P</text>
<text x="116.5" y="68.9">a</text>
<text x="126.9" y="67">P</text>
<text x="138.3" y="67">T</text>
<text x="151.1" y="68.9">b</text>
<text x="175.8" y="68.9">a</text>
<text x="187.3" y="67">P</text>
<text x="197.7" y="67">T</text>
<text x="210.5" y="68.9">b</text>
<text x="364.1" y="83.8">M</text>
<text x="373.9" y="83.8">S</text>
<text x="473" y="83.8">M</text>
<text x="482.7" y="83.8">S</text>
<text x="199.4" y="98.6">D2</text>
<text x="264.4" y="103.6">-Y154</text>
<text x="331.6" y="103.6">330</text>
<text x="443.4" y="103.6">330</text>
<text x="332.4" y="108.5">BAR</text>
<text x="444.3" y="108.5">BAR</text>
<text x="43.4" y="118.4">MP</text>
<text x="200.4" y="126.4">95</text>
<text x="48" y="138.2">P3</text>
<text x="71.5" y="138.2">P T</text>
<text x="96.2" y="138.2">L</text>
<text x="115.1" y="138.2">P1</text>
<text x="166" y="138.2">A</text>
<text x="194.4" y="138.2">P2</text>
<text x="220.1" y="138.2">B</text>
<text x="264.6" y="143.2">-Y155</text>
<text x="349" y="143.2">K</text>
<text x="361" y="143.2">X</text>
<text x="383.7" y="143.2">R</text>
<text x="457.9" y="143.2">K</text>
<text x="469.9" y="143.2">X</text>
<text x="492.5" y="143.2">R</text>
<text x="11.7" y="158">PTV/10.1</text>
<text x="14.5" y="172.9">THP/7.8</text>
<text x="230.6" y="172.9">1</text>
<text x="240.5" y="172.9">1</text>
<text x="354.1" y="177.8">A</text>
<text x="230.4" y="182.8">2</text>
<text x="240.3" y="182.8">2</text>
<text x="11.7" y="187.7">PTA/10.1</text>
<text x="260.6" y="194.7">CHASIS</text>
<text x="329.4" y="192.7">C</text>
<text x="353.7" y="197.6">B</text>
<text x="544" y="212.5">PHV/13.1</text>
<text x="52.2" y="217.4">M</text>
<text x="62.1" y="217.4">A</text>
<text x="81.8" y="217.4">G</text>
<text x="110.6" y="217.4">X</text>
<text x="130.8" y="217.4">T1</text>
<text x="141.1" y="217.4">R</text>
<text x="150" y="217.4">T2</text>
<text x="121.9" y="247.1">BOMBA 10</text>
<text x="280.7" y="247.1">ETAPA DE PRESIÓN D1 100 BAR (-Y1 ) :</text>
<text x="424.2" y="247.1">ETAPA DE PRESIÓN D2 180 BAR (-Y2 ) :</text>
<text x="113.7" y="257">300</text>
<text x="130" y="257">D4</text>
<text x="188" y="252.1">-Y4</text>
<text x="280.7" y="262">- TY-CABRESTANTE DESBOBINAR</text>
<text x="424.2" y="262">- TY-CABRESTANTE BOBINAR 50/84 M PLUMA</text>
<text x="189.4" y="266.9">M4</text>
<text x="247.5" y="269.9">200</text>
<text x="280.7" y="271.9">- TY-CILINDRO DE SUJECIÓN EXTENDER / TENSIÓN PREVIA</text>
<text x="188" y="276.8">-Y3</text>
<text x="222.8" y="278.8">DS3</text>
<text x="280.7" y="281.8">- CONTRAPESO BAJAR</text>
<text x="424.2" y="276.8">ETAPA DE PRESIÓN D3 200 BAR (-Y3 ) :</text>
<text x="108.2" y="288.7">Vgmax</text>
<text x="189.6" y="291.7">M3</text>
<text x="280.7" y="291.7">- EMBULONAMIENTO TELE.</text>
<text x="424.2" y="291.7">- TY CABALLETE ABAJO</text>
<text x="246.5" y="294.7">180</text>
<text x="188" y="301.6">-Y2</text>
<text x="222.8" y="303.6">DS2</text>
<text x="280.7" y="301.6">- BASCULAR ABAJO</text>
<text x="424.2" y="301.6">- CABRESTANTE DE MONTAJE</text>
<text x="424.2" y="311.5">- INMOVILIZACIÓN DE PLATAFORMA GIRATORIA</text>
<text x="189.6" y="316.4">M2</text>
<text x="280.7" y="316.4">ETAPA DE PRESIÓN D4 300 BAR (-Y4 ) :</text>
<text x="247.5" y="318.4">100</text>
<text x="424.2" y="321.4">- DESMONTAJE DE TRAMO TELESCÓPICO</text>
<text x="188" y="326.3">-Y1</text>
<text x="222.7" y="328.3">DS1</text>
<text x="62" y="331.3">S</text>
<text x="111" y="331.3">M1</text>
<text x="280.7" y="331.3">- CONTRAPESO LEVANTAR</text>
<text x="424.2" y="331.3">- RETRAER TRAMO TELESCÓPICO - TY-SERVICIO</text>
<text x="190.2" y="341.2">M1</text>
<text x="280.7" y="341.2">- TY CABALLETE ARRIBA</text>
<text x="424.2" y="341.2">- CILINDRO TRINQUETE</text>
<text x="201.5" y="351.1">P</text>
<text x="256.3" y="351.1">T</text>
<text x="280.7" y="351.1">- TY-CILINDRO DE SUJECIÓN RETRAER / INTRODUCIR Y TY SERVICIO</text>
<text x="424.2" y="351.1">- CABINA GIRAR / BASCULAR</text>
<text x="280.7" y="361">- TY CABALLETE DENTRO / CONECTADO(A) / DESPLEGAR</text>
<text x="424.2" y="361">- EMBULONAMIENTO TAN - ADAPTADOR</text>
<text x="280.7" y="370.9">- AJUSTE / DESPLAZAMIENTO F-PLUMÍN / PUNTA</text>
</g>
<g font-size="3.2">
<text x="122.7" y="383.7">Gez.</text>
<text x="422.9" y="383.7">Ident-Nr.</text>
<text x="120" y="394.5">Ausgabe</text>
<text x="423" y="395.2">Zeich-Nr.</text>
<text x="31.3" y="402.4">Änderung</text>
<text x="73.1" y="402.4">Datum</text>
<text x="100.1" y="402.4">Name</text>
<text x="143.5" y="402.4">Datum</text>
<text x="172.6" y="402.4">Name</text>
</g>
<g font-size="2.9">
<text x="530.5" y="395.8">Blatt</text>
<text x="205.1" y="402.3">Copyright (c)</text>
<text x="530.7" y="402.3">von</text>
</g>
</svg>
